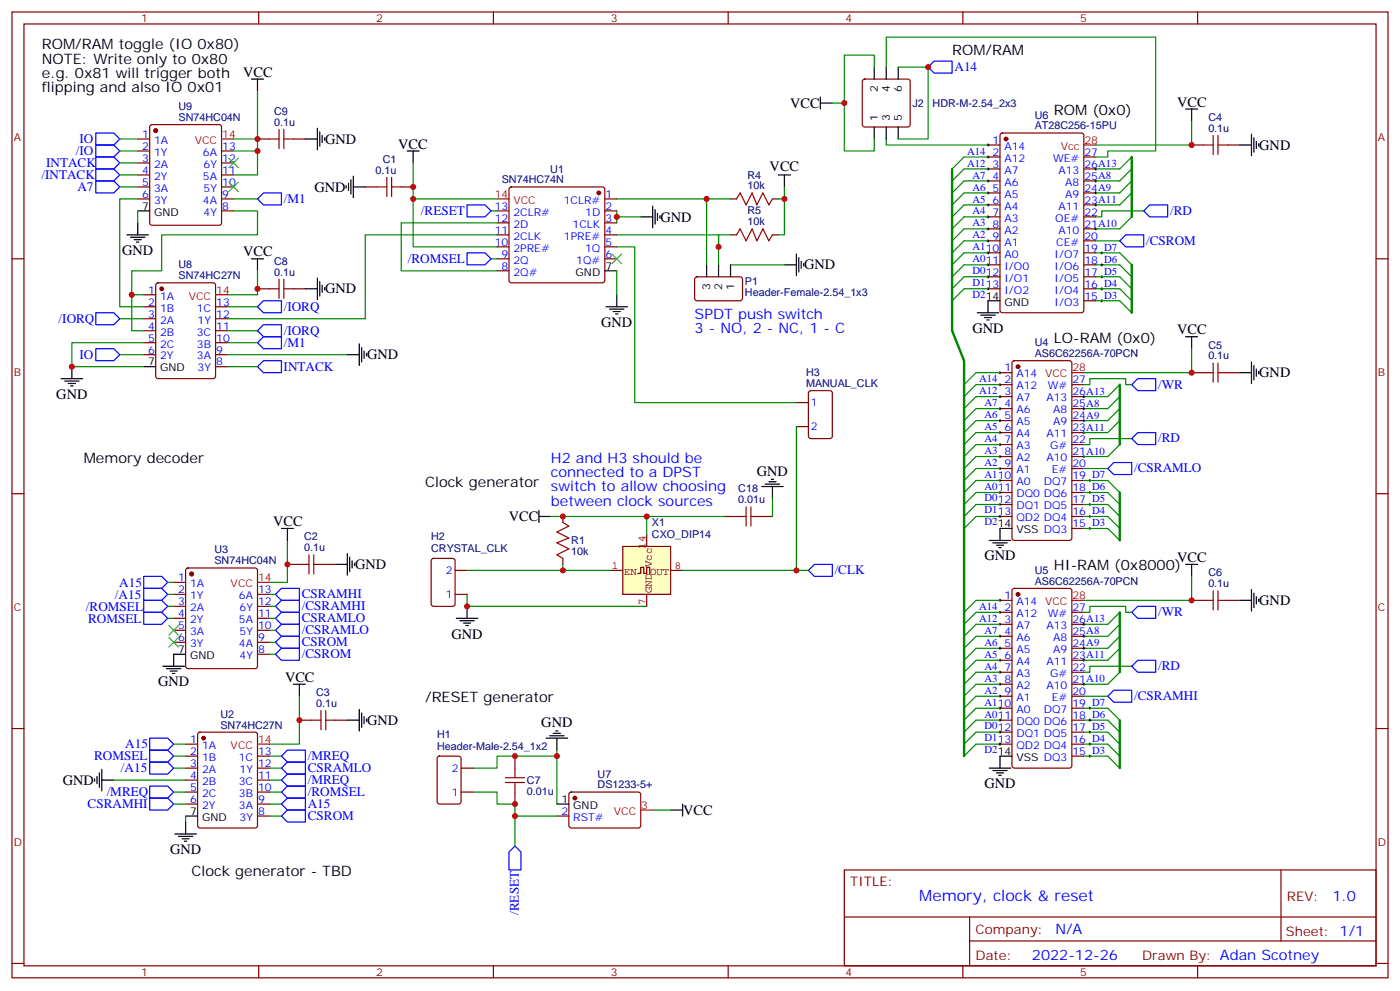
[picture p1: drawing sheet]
<svg xmlns="http://www.w3.org/2000/svg" width="412mm" height="292mm" viewBox="0 0 412 292" stroke-linecap="round" stroke-linejoin="round" font-family="sans-serif">
<g fill="none" stroke="#870000" stroke-width=".35">
<path d="M3.5 3.5h405.4v284.4h-405.4zM7.1 7.1h398.2v277.2h-398.2zM76.2 3.5v3.6M145.3 3.5v3.6M214.5 3.5v3.6M283.6 3.5v3.6M352.8 3.5v3.6M44.3 36.9l.5-.2h19.8l.5 .2 .2 .5v28.2l-.3 .5-.4 .2h-19.8l-.5-.2-.2-.5v-28.2zM294.8 39.4l.5-.2h23.3l.6 .4 .1 51.8-.5 .6-23.5 .1-.7-.5v-51.7zM40.6 58.6h3.5M40.6 55h3.5M40.6 40.9h3.5"/>
<path d="M40.6 44.5h3.5M40.6 48h3.5M40.6 51.5h3.5M65.3 58.6h3.5M65.3 55h3.5M65.3 44.5h3.5M65.3 48h3.5M65.3 51.5h3.5M75.8 40.9h3.6M86.4 40.9h3.6M107.6 55h3.5M118.2 55h3.5"/>
<path d="M150.2 55.2l.4-.2h26.8l.5 .2 .3 .5v26.9l-.3 .4-.5 .3h-26.8l-.5-.3-.2-.4v-26.9zM178.2 58.6h3.5M291 42.7h3.6M291 46.2h3.6M291 49.7h3.6M291 53.3h3.6M291 56.8h3.6M319.3 46.2h3.5M319.3 49.7h3.5M319.3 53.3h3.5M319.3 56.8h3.5M351 42.7h3.5"/>
<path d="M361.6 42.7h3.5M3.5 76.2h3.6M65.3 62.1h3.5M146.4 76.2h3.5M146.4 62.1h3.5M146.4 65.6h3.5M146.4 69.1h3.5M146.4 72.7h3.5M146.4 79.7h3.5M178.2 76.2h3.5M178.2 62.1h3.5M178.2 65.6h3.5"/>
<path d="M178.2 69.1h3.5M178.2 72.7h3.5M291 60.3h3.6M291 63.9h3.6M291 67.4h3.6M291 70.9h3.6M291 74.4h3.6M291 78h3.6M319.3 60.3h3.5M319.3 63.9h3.5M319.3 67.4h3.5M319.3 70.9h3.5"/>
<path d="M319.3 74.4h3.5M319.3 78h3.5M405.3 76.2h3.6M42.3 86.8h3.6M42.3 90.3h3.6M42.3 93.8h3.6M42.3 97.4h3.6M46.1 83.5l.5-.2h16.2l.6 .4 .1 27.1-.5 .6-16.4 .1-.7-.5v-27zM63.5 90.3h3.5M63.5 93.8h3.5M63.5 97.4h3.5M75.8 85h3.6"/>
<path d="M86.4 85h3.6M291 81.5h3.6M291 85h3.6M319.3 81.5h3.5M319.3 85h3.5M319.3 88.5h3.5M42.3 100.9h3.6M42.3 104.4h3.6M63.5 100.9h3.5M63.5 104.4h3.5M63.5 107.9h3.5M294.6 109.7h3.5"/>
<path d="M294.6 113.2h3.5M294.6 116.8h3.5M298.3 106.4l.5-.2h16.2l.7 .4v51.8l-.4 .6-16.5 .1-.6-.5-.1-51.7zM315.7 113.2h3.6M315.7 116.8h3.6M351 109.7h3.5M361.6 109.7h3.5M294.6 120.3h3.5M294.6 123.8h3.5M294.6 127.4h3.5M294.6 130.9h3.5M294.6 134.4h3.5"/>
<path d="M294.6 137.9h3.5M315.7 120.3h3.6M315.7 123.8h3.6M315.7 127.4h3.6M315.7 130.9h3.6M315.7 134.4h3.6M315.7 137.9h3.6M3.5 145.3h3.6M294.6 141.5h3.5M294.6 145h3.5M294.6 148.5h3.5M294.6 152h3.5"/>
<path d="M315.7 141.5h3.6M315.7 145h3.6M315.7 148.5h3.6M315.7 152h3.6M315.7 155.6h3.6M405.3 145.3h3.6M51.2 171.4h3.5M51.2 175h3.5M51.2 178.5h3.5M54.9 167.4l.5-.2h19.7l.5 .2 .2 .5v28.2l-.2 .5-.5 .2h-19.7l-.5-.2-.2-.5v-28.2zM75.8 175h3.6M75.8 178.5h3.6"/>
<path d="M84.7 166.2h3.5M95.2 166.2h3.6M294.6 176.7h3.5M298.3 173.4l.5-.2h16.2l.7 .4v51.8l-.4 .7h-16.5l-.6-.4-.1-51.8zM351 176.7h3.5M361.6 176.7h3.5M51.2 182h3.5M51.2 185.6h3.5M51.2 189.1h3.5M75.8 182h3.6M75.8 185.6h3.6M75.8 189.1h3.6"/>
<path d="M75.8 192.6h3.6M294.6 180.3h3.5M294.6 183.8h3.5M294.6 187.3h3.5M294.6 190.9h3.5M294.6 194.4h3.5M294.6 197.9h3.5M315.7 180.3h3.6M315.7 183.8h3.6M315.7 187.3h3.6M315.7 190.9h3.6M315.7 194.4h3.6"/>
<path d="M315.7 197.9h3.6M3.5 214.5h3.6M54.7 219.1h3.5M58.4 215.8l.5-.3h16.2l.7 .5v27.1l-.4 .6-16.5 .1-.6-.5-.1-27zM88.2 212h3.5M98.8 212h3.5M294.6 219.1h3.5M294.6 201.4h3.5M294.6 205h3.5M294.6 208.5h3.5M294.6 212h3.5M294.6 215.5h3.5"/>
<path d="M315.7 219.1h3.6M315.7 201.4h3.6M315.7 205h3.6M315.7 208.5h3.6M315.7 212h3.6M315.7 215.5h3.6M405.3 214.5h3.6M54.7 222.6h3.5M54.7 226.1h3.5M54.7 229.7h3.5M54.7 233.2h3.5M54.7 236.7h3.5"/>
<path d="M75.8 222.6h3.6M75.8 226.1h3.6M75.8 229.7h3.6M75.8 233.2h3.6M75.8 236.7h3.6M129 222.8l.5-.2h5.6l.7 .4v13l-.4 .7h-5.9l-.7-.4v-13zM135.8 226.1h3.5M135.8 233.2h3.5M151.7 222.6v3.5M151.7 233.2v3.5M167.8 233.4l.5-.2h20l.4 .7v9.4l-.7 .5-20-.1-.4-.6v-9.2zM315.7 222.6h3.6"/>
<path d="M75.8 240.2h3.6M164 240.2h3.6M248.7 256.1h156.6v28.2h-156.6zM377.3 256.1v20.9M248.7 270h156.5M285.6 277h119.6M285.6 270v14.1M3.5 283.6h3.6M76.2 284.3v3.6M145.3 284.3v3.6M214.5 284.3v3.6M283.6 284.3v3.6"/>
<path d="M352.8 284.3v3.6M405.3 283.6h3.6"/>
</g>
<g fill="#870000" stroke="#870000" stroke-width=".35">
<circle cx="176.4" cy="56.8" r=".53"/>
<circle cx="60" cy="217.3" r=".53"/>
<circle cx="56.4" cy="169" r=".53"/>
<circle cx="299.9" cy="108" r=".53"/>
<circle cx="299.9" cy="175" r=".53"/>
<circle cx="296.3" cy="40.9" r=".53"/>
<circle cx="169.3" cy="234.9" r=".53"/>
<circle cx="47.6" cy="85" r=".53"/>
<circle cx="45.9" cy="38.5" r=".53"/>
</g>
<g fill="none" stroke="#000" stroke-width=".35">
<path d="M74.1 23.3h3.5M75.8 23.3v3.5M93.5 37.7v6.4M94.2 38.8v4.2M94.9 39.9v2.1M349.2 32.1h3.6M351 32.1v3.5M368.7 39.5v6.4M90 40.9h3.5M95.6 40.6v.7M102 54.7v.7M102.7 54v2.1"/>
<path d="M103.4 52.9v4.3M104.1 55h3.5M104.1 51.9v6.3M119.9 44.5h3.6M121.7 44.5v3.5M365.1 42.7h3.6M369.4 40.6v4.2M370.1 41.6v2.1M370.8 42.3v.7M37.4 69.1h6.3M38.5 69.8h4.2M39.5 70.6h2.1"/>
<path d="M40.2 71.3h.7M40.6 62.1h3.5M40.6 65.6v3.5M74.1 76.2h3.5M75.8 76.2v3.5M178.2 79.7h3.5M90 85h3.5M93.5 81.8v6.4M94.2 82.9v4.2M94.9 84v2.1M95.6 84.7v.7M178.5 90.3h6.4"/>
<path d="M179.6 91h4.2M180.6 91.7h2.1M181.3 92.4h.7M181.7 86.8v3.5M287.9 92.1h6.3M288.9 92.8h4.3M290 93.5h2.1M290.7 94.2h.7M294.6 88.5h-3.6v3.6M349.2 99.1h3.6M351 99.1v3.6M18 111.5h6.3"/>
<path d="M19 112.2h4.3M20.1 112.9h2.1M20.8 113.6h.7M21.2 107.9v3.6M42.3 107.9h3.6M365.1 109.7h3.6M368.7 106.5v6.4M369.4 107.6v4.2M370.1 108.7v2.1M370.8 109.4v.7M82.9 155.6h3.5M84.7 155.6v3.5"/>
<path d="M291.4 159.1h6.3M292.5 159.8h4.2M298.1 155.6h-3.5v3.5M98.8 166.2h3.5M102.3 163v6.3M103 164v4.3M103.7 165.1v2.1M104.4 165.8v.7M293.5 160.5h2.1M294.2 161.2h.7M349.2 166.2h3.6M351 166.2v3.5"/>
<path d="M365.1 176.7h3.6M368.7 173.6v6.3M369.4 174.6v4.3M370.1 175.7v2.1M370.8 176.4v.7M48 196.1h6.3M49 196.8h4.3M50.1 197.6h2.1M50.8 198.3h.7M54.7 192.6h-3.5v3.5M86.4 201.4h3.6M88.2 201.4v3.6"/>
<path d="M102.3 212h3.5M105.8 208.8v6.4M106.5 209.9v4.2M107.2 211v2.1M107.9 211.7v.7M160.9 217.3h6.3M161.9 216.6h4.3M163 215.9h2.1M163.7 215.2h.7M164 217.3v3.5M27.9 229.3v.7M28.6 228.6v2.1"/>
<path d="M29.3 227.5v4.3M30 229.7h3.5M30 226.5v6.3M164 236.7h3.6M197.6 238.5h3.5M201.1 236.7v3.5M291.4 226.1h6.3M292.5 226.8h4.2M293.5 227.5h2.1M294.2 228.2h.7M298.1 222.6h-3.5v3.5M51.5 245.5h6.4"/>
<path d="M52.6 246.2h4.2M53.6 246.9h2.1M54.3 247.6h.7M54.7 240.2h3.5M54.7 242v3.5"/>
</g>
<path d="M65.3 40.9h3.5M146.4 58.6h3.5M319.3 42.7h3.5M63.5 86.8h3.5M315.7 109.7h3.6M75.8 171.4h3.6M315.7 176.7h3.6M75.8 219.1h3.6M188.7 238.5h3.6" fill="none" stroke="#f00" stroke-width=".35"/>
<g fill="none" stroke="#008700" stroke-width=".35">
<path d="M75.8 26.8v17.7h-7M351 35.6v7.1h-28.2M35.3 55h5.3M40.6 58.6h-5.3v31.7h7M68.8 58.6h7M75.8 44.5v7h-7M261.1 40.9v1.8h29.9M291 56.8h-7l-3.5 3.5M291 53.3h-7l-3.5 3.5M291 49.7h-7l-3.5 3.6M291 46.2h-7l-3.5 3.5M333.4 56.8l-3.6 3.5h-7"/>
<path d="M333.4 53.3l-3.6 3.5h-7M333.4 49.7l-3.6 3.6h-7M333.4 46.2l-3.6 3.5h-7M40.6 62.1v3.5M68.8 62.1h7v7h-28.2v10.6h-8.8v7.1h3.5M75.8 79.7v7.1h-8.8M146.4 69.1h-38.8v24.7h-40.6M291 70.9h-7l-3.5 3.5M291 74.4h-7l-3.5 3.6M291 67.4h-7l-3.5 3.5M291 63.9h-7l-3.5 3.5M291 60.3h-7l-3.5 3.6"/>
<path d="M291 78h-7l-3.5 3.5M322.8 70.9h7M322.8 74.4h7l3.6 3.6M322.8 78h7l3.6 3.5M333.4 63.9l-3.6 3.5h-7M336.9 62.1h-12.3v1.8h-1.8M35.3 93.8h7M38.8 86.8v10.6h3.5M67 90.3h8.8M291 85h-7l-3.5 3.5M291 81.5h-7l-3.5 3.5M322.8 85h7l3.6 3.5"/>
<path d="M322.8 88.5h7l3.6 3.6M322.8 81.5h7l3.6 3.5M35.3 104.4h7M294.6 116.8h-7.1l-3.5 3.5M294.6 113.2h-7.1l-3.5 3.6M294.6 109.7h-7.1l-3.5 3.5M319.3 113.2h1.7v-1.7h10.6v1.7h1.8M329.8 116.8l-3.5 3.5h-7M329.8 113.2l-3.5 3.6h-7M351 102.7v7h-31.7M294.6 137.9h-7.1l-3.5 3.6M294.6 134.4h-7.1l-3.5 3.5"/>
<path d="M294.6 127.4h-7.1l-3.5 3.5M294.6 123.8h-7.1l-3.5 3.6M294.6 120.3h-7.1l-3.5 3.5M294.6 130.9h-7.1l-3.5 3.5M319.3 137.9h7M329.8 130.9l-3.5 3.5h-7M329.8 123.8l-3.5 3.6h-7M329.8 120.3l-3.5 3.5h-7M333.4 129.1h-12.4v1.8h-1.7M84.7 159.1v12.3h-5.3M294.6 141.5h-7.1l-3.5 3.5M294.6 145h-7.1l-3.5 3.5"/>
<path d="M294.6 148.5h-7.1l-3.5 3.5M294.6 152h-7.1l-3.5 3.6M319.3 141.5h7l3.5 3.5M319.3 145h7l3.5 3.5M319.3 148.5h7l3.5 3.5M319.3 152h7l3.5 3.6M319.3 155.6h7l3.5 3.5M49.4 175h1.8M79.4 175h1.7M79.4 178.5h1.7M294.6 176.7h-7.1l-3.5 3.6M351 169.7v7h-31.7"/>
<path d="M49.4 182h1.8M79.4 182h1.7M79.4 185.6h1.7M79.4 189.1h1.7M79.4 192.6h1.7M294.6 194.4h-7.1l-3.5 3.5M294.6 190.9h-7.1l-3.5 3.5M294.6 187.3h-7.1l-3.5 3.6M294.6 183.8h-7.1l-3.5 3.5M294.6 197.9h-7.1l-3.5 3.5M294.6 180.3h-7.1l-3.5 3.5M319.3 180.3h1.7v-1.8h10.6v1.8h1.8"/>
<path d="M329.8 197.9l-3.5 3.5h-7M329.8 190.9l-3.5 3.5h-7M329.8 187.3l-3.5 3.6h-7M329.8 183.8l-3.5 3.5h-7M329.8 180.3l-3.5 3.5h-7M333.4 196.1h-12.4v1.8h-1.7M51.2 219.1h3.5M88.2 205v14.1h-8.8M294.6 219.1h-7.1l-3.5 3.5M294.6 205h-7.1l-3.5 3.5M294.6 201.4h-7.1l-3.5 3.6M294.6 215.5h-7.1l-3.5 3.6"/>
<path d="M294.6 212h-7.1l-3.5 3.5M294.6 208.5h-7.1l-3.5 3.5M319.3 219.1h7l3.5 3.5M319.3 205h7M319.3 215.5h7l3.5 3.6M319.3 212h7l3.5 3.5M319.3 208.5h7l3.5 3.5M33.5 229.7h21.2M51.2 226.1h3.5M51.2 236.7h3.5M51.2 222.6h3.5M51.2 233.2h3.5"/>
<path d="M79.4 226.1h3.5M79.4 236.7h3.5M79.4 222.6h3.5M79.4 233.2h3.5M79.4 229.7h3.5M139.3 233.2h7.1v3.5h5.3v3.5M164 222.6h-17.6v3.5h-7.1M164 220.8v15.9M192.3 238.5h5.3M319.3 222.6h7l3.5 3.5M54.7 240.2v1.8M79.4 240.2h3.5"/>
<path d="M164 240.2h-12.3v8.9"/>
</g>
<g fill="none" stroke="#00f" stroke-width=".35">
<path d="M28.2 53.3h5.3l1.8 1.7-1.8 1.8h-5.3zM75.8 58.6l1.8-1.8h5.3v3.5h-5.3zM137.6 74.4h5.3l1.7 1.8-1.7 1.8h-5.3zM329.8 70.9l1.8-1.8h5.3v3.6h-5.3zM336.9 62.1l1.8-1.8h5.3v3.6h-5.3zM28.2 92.1h5.3l1.8 1.7-1.8 1.8h-5.3zM75.8 90.3l1.8-1.8h5.3v3.6h-5.3zM28.2 102.7h5.3l1.8 1.7-1.8 1.8h-5.3zM333.4 113.2l1.7-1.7h5.3v3.5h-5.3zM326.3 137.9l1.8-1.7h5.3v3.5h-5.3zM333.4 129.1l1.7-1.7h5.3v3.5h-5.3zM42.3 169.7h5.3l1.8 1.7-1.8 1.8h-5.3z"/>
<path d="M42.3 176.7h5.3l1.8 1.8-1.8 1.8h-5.3zM42.3 173.2h5.3l1.8 1.8-1.8 1.7h-5.3zM81.1 175l1.8-1.8h5.3v3.5h-5.3zM81.1 178.5l1.8-1.8h5.3v3.6h-5.3zM42.3 180.3h5.3l1.8 1.7-1.8 1.8h-5.3zM81.1 182l1.8-1.7h5.3v3.5h-5.3zM81.1 189.1l1.8-1.8h5.3v3.6h-5.3zM81.1 185.6l1.8-1.8h5.3v3.5h-5.3zM82.9 190.9h5.3v3.5h-5.3l-1.8-1.8zM333.4 180.3l1.7-1.8h5.3v3.5h-5.3zM333.4 196.1l1.7-1.7h5.3v3.5h-5.3zM44.1 217.3h5.3l1.8 1.8-1.8 1.7h-5.3z"/>
<path d="M326.3 205l1.8-1.8h5.3v3.5h-5.3zM44.1 234.9h5.3l1.8 1.8-1.8 1.8h-5.3zM44.1 231.4h5.3l1.8 1.8-1.8 1.7h-5.3zM44.1 220.8h5.3l1.8 1.8-1.8 1.8h-5.3zM44.1 224.4h5.3l1.8 1.7-1.8 1.8h-5.3zM82.9 226.1l1.8-1.7h5.3v3.5h-5.3zM82.9 229.7l1.8-1.8h5.3v3.5h-5.3zM82.9 222.6l1.8-1.8h5.3v3.6h-5.3zM82.9 236.7l1.8-1.8h5.3v3.6h-5.3zM82.9 233.2l1.8-1.8h5.3v3.5h-5.3zM82.9 240.2l1.8-1.7h5.3v3.5h-5.3zM151.7 249.1l1.8 1.7v5.3h-3.6v-5.3z"/>
</g>
<g fill="none" stroke="#000" stroke-width=".29">
<path d="M290.7 56.8h.7M290.7 53.3h.7M290.7 49.7h.7M290.7 46.2h.7M290.7 42.7h.7M291 42.3v.7M291 45.9v.7M291 49.4v.7M291 52.9v.7M291 56.4v.8M291 60v.7M322.4 56.8h.7"/>
<path d="M322.4 53.3h.7M322.4 49.7h.7M322.8 49.4v.7M322.8 52.9v.7M322.8 56.4v.8M322.8 60v.7M290.7 74.4h.7M290.7 70.9h.7M290.7 67.4h.7M290.7 63.9h.7M290.7 60.3h.7M290.7 78h.7"/>
<path d="M291 63.5v.7M291 67v.7M291 70.6v.7M291 74.1v.7M291 77.6v.7M322.4 67.4h.7M322.4 60.3h.7M322.8 67v.7M324.2 74.4h.7M324.2 78h.7M324.6 74.1v.7M324.6 77.6v.7"/>
<path d="M290.7 81.5h.7M290.7 85h.7M291 81.1v.7M291 84.7v.7M324.2 81.5h.7M324.2 85h.7M324.2 88.5h.7M324.6 81.1v.7M324.6 84.7v.7M324.6 88.2v.7M294.2 116.8h.7M294.2 109.7h.7"/>
<path d="M294.2 113.2h.7M294.6 109.4v.7M294.6 112.9v.7M294.6 116.4v.7M294.6 119.9v.8M318.9 116.8h.7M319.3 116.4v.7M319.3 119.9v.8M294.2 134.4h.7M294.2 127.4h.7M294.2 123.8h.7M294.2 120.3h.7"/>
<path d="M294.2 130.9h.7M294.2 137.9h.7M294.6 123.5v.7M294.6 127v.7M294.6 130.5v.7M294.6 134.1v.7M294.6 137.6v.7M318.9 134.4h.7M318.9 127.4h.7M318.9 123.8h.7M318.9 120.3h.7M319.3 123.5v.7"/>
<path d="M319.3 127v.7M319.3 134.1v.7M294.2 141.5h.7M294.2 145h.7M294.2 148.5h.7M294.2 152h.7M294.6 141.1v.7M294.6 144.6v.7M294.6 148.2v.7M294.6 151.7v.7M320.7 141.5h.7M320.7 145h.7"/>
<path d="M320.7 148.5h.7M320.7 152h.7M320.7 155.6h.7M321 141.1v.7M321 144.6v.7M321 148.2v.7M321 151.7v.7M321 155.2v.7M294.2 176.7h.7M294.6 176.4v.7M294.6 179.9v.7M294.2 194.4h.7"/>
<path d="M294.2 190.9h.7M294.2 187.3h.7M294.2 183.8h.7M294.2 197.9h.7M294.2 180.3h.7M294.6 183.4v.7M294.6 187v.7M294.6 190.5v.7M294.6 194v.7M294.6 197.6v.7M318.9 194.4h.7M318.9 190.9h.7"/>
<path d="M318.9 187.3h.7M318.9 183.8h.7M319.3 183.4v.7M319.3 187v.7M319.3 190.5v.7M319.3 194v.7M294.2 201.4h.7M294.2 208.5h.7M294.2 215.5h.7M294.2 219.1h.7M294.2 212h.7M294.2 205h.7"/>
<path d="M294.6 201.1v.7M294.6 204.6v.7M294.6 208.1v.7M294.6 211.7v.7M294.6 215.2v.7M294.6 218.7v.7M318.9 201.4h.7M319.3 201.1v.7M320.7 208.5h.7M320.7 215.5h.7M320.7 219.1h.7M320.7 212h.7"/>
<path d="M321 208.1v.7M321 211.7v.7M321 215.2v.7M321 218.7v.7M320.7 222.6h.7M321 222.2v.8"/>
</g>
<path d="M280.5 49.7v47.7l3.5 8.8v116.4M333.4 46.2v17.7M333.4 78v14.1M329.8 113.2v17.7M329.8 145v14.1M329.8 180.3v17.6M329.8 212v14.1" fill="none" stroke="#008700" stroke-width=".71"/>
<path d="M67.4 53.6l2.8 2.8M67.4 46.6l2.8 2.8M70.2 53.6l-2.8 2.8M70.2 46.6l-2.8 2.8M49.7 184.1l2.9 2.9M49.7 187.7l2.9 2.8M52.6 184.1l-2.9 2.9M52.6 187.7l-2.9 2.8" fill="none" stroke="#3c3" stroke-width=".35"/>
<g fill="none" stroke="#a10000" stroke-width=".35">
<path d="M82.2 38.1v5.6M83.6 38.1v5.6M357.4 39.9v5.6M358.8 39.9v5.6M79.4 40.9h2.8M83.6 40.9h2.8M111.1 55h2.8M113.9 52.2v5.7M115.4 52.2v5.7M115.4 55h2.8M354.5 42.7h2.9M358.8 42.7h2.8"/>
<path d="M79.4 85h2.8M82.2 82.2v5.6M83.6 85h2.8M83.6 82.2v5.6M354.5 109.7h2.9M357.4 106.9v5.6M358.8 106.9v5.6M358.8 109.7h2.8M88.2 166.2h2.8M91 163.3v5.7M92.4 166.2h2.8M92.4 163.3v5.7"/>
<path d="M354.5 176.7h2.9M357.4 173.9v5.7M358.8 173.9v5.7M358.8 176.7h2.8M91.7 212h2.8M94.5 209.2v5.6M96 212h2.8M96 209.2v5.6M148.9 229h5.6M148.9 230.4h5.6M151.7 226.1v2.9M151.7 230.4v2.8"/>
</g>
<path d="M183.4 160.9h14.2v14.1h-14.2z" fill="#ffffc2" stroke="#850000" stroke-width=".35"/>
<path d="M190.5 157.3v3.6M179.9 167.9h3.5M187.9 168.8h.8v-1.8h.9v1.8h.9v-1.8h.9v1.8M190.5 175v3.5M197.6 167.9h3.5" fill="none" stroke="#850000" stroke-width=".35"/>
<g fill="none" stroke="#000" stroke-width=".35">
<path d="M257.5 19.8v3.5M261.1 19.8v3.5M264.6 19.8v3.5M241.7 30.3h3.5M241.7 28.6v3.5M257.5 37.4v3.5M261.1 37.4v3.5M264.6 37.4v3.5M229.3 51.5h3.5M231.1 51.5v3.5M188.7 63.9h3.6M192.3 60.7v6.3"/>
<path d="M193 61.7v4.3M193.7 62.8v2.1M194.4 63.5v.7M208.1 78v3.5M211.7 78v3.5M215.2 78v3.5M231.1 78h3.5M234.6 74.8v6.3M235.3 75.8v4.3M236 76.9v2.1M236.7 77.6v.7M102.3 104.4h3.5"/>
<path d="M105.8 101.2v6.4M106.5 102.3v4.2M107.2 103.4v2.1M107.9 104.1v.7M158.7 152h3.6M158.7 150.3v3.5M224.4 143.2h6.3M225.4 142.5h4.3M226.5 141.8h2.1M227.2 141.1h.7M227.5 143.2v3.6M137.6 178.5v3.5"/>
<path d="M134.4 182h6.4M135.5 182.7h4.2M136.5 183.4h2.1M137.2 184.1h.7"/>
</g>
<g fill="none" stroke="#008700" stroke-width=".35">
<path d="M257.5 19.8v-3.6h-8.8v28.3h8.8v-3.6M261.1 19.8v-8.9h79.3v33.6h-14.1v1.7h-3.5M264.6 19.8h8.8v21.1h-8.8M245.2 30.3h3.5M35.3 48h5.3M35.3 51.5h5.3M35.3 40.9h5.3M35.3 44.5h5.3M68.8 40.9h7M121.7 48v10.6h24.7M121.7 58.6v14.1h24.7M181.7 58.6h33.5"/>
<path d="M208.1 58.6v19.4M231.1 55v3.6h-1.8M231.1 58.6v10.5h-1.8M144.6 76.2h1.8M144.6 62.1h1.8M146.4 65.6h-28.2v14.1h28.2M181.7 72.7h5.3v45.8h47.6M181.7 69.1h30v3.6M181.7 62.1v3.5M181.7 79.7v7.1M181.7 63.9h7M215.2 69.1h-3.5v8.9"/>
<path d="M215.2 78h15.9M67 97.4h8.8M42.3 100.9h-21.1v7h21.1M67 100.9h8.8M67 107.9h8.8M67 104.4h35.3M234.6 125.6v42.3h-33.5M162.3 152h28.2v5.3M190.5 152h22.9M227.5 146.8v5.2M49.4 171.4h1.8M49.4 178.5h1.8"/>
<path d="M137.6 175v3.5h52.9M137.6 167.9h28.2M165.8 166.2v1.7h14.1M234.6 167.9h3.5"/>
</g>
<path d="M217 58.6l1-1.8 1.8 3.5 1.7-3.5 1.5 3.5 1.7-3.5 1.8 3.5 1-1.7M217 69.1l1-1.7 1.8 3.5 1.7-3.5 1.5 3.5 1.7-3.5 1.8 3.5 1-1.8M165.8 153.8l1.8 1.1-3.6 1.7 3.6 1.8-3.6 1.4 3.6 1.8-3.6 1.7 1.8 1.1M217 152h2.8M219.8 149.2v5.7M221.2 149.2v5.7M221.2 152h2.8" fill="none" stroke="#a10000" stroke-width=".35"/>
<g fill="none" stroke="#870000" stroke-width=".35">
<path d="M254.2 23.5l.5-.2h12.7l.5 .2 .2 .5v12.7l-.2 .5-.5 .2h-12.7l-.5-.2-.2-.5v-12.7zM215.2 58.6h1.8M227.5 58.6h1.8M215.2 69.1h1.8M227.5 69.1h1.8M204.8 81.7l.5-.2h13l.4 .7v5.9l-.7 .4h-13l-.4-.7v-5.6zM234.6 118.5h3.5M238.4 115.2l.4-.2h5.7l.6 .4 .1 13-.5 .7h-5.9l-.6-.4-.1-13zM234.6 125.6h3.5M165.8 152v1.8M213.4 152h3.6M224 152h3.5"/>
<path d="M127.2 164.6l.5-.2h5.6l.7 .4 .1 13-.5 .7h-5.9l-.6-.5-.1-12.9zM134.1 175h3.5M134.1 167.9h3.5M165.8 164.4v1.8"/>
</g>
<path d="M275.2 18h5.3v3.5h-5.3l-1.8-1.7zM28.2 39.2h5.3l1.8 1.7-1.8 1.8h-5.3zM28.2 46.2h5.3l1.8 1.8-1.8 1.7h-5.3zM28.2 49.7h5.3l1.8 1.8-1.8 1.8h-5.3zM28.2 42.7h5.3l1.8 1.8-1.8 1.7h-5.3zM137.6 60.3h5.3l1.7 1.8-1.7 1.8h-5.3zM75.8 97.4l1.8-1.8h5.3v3.5h-5.3zM75.8 100.9l1.8-1.8h5.3v3.6h-5.3zM75.8 107.9l1.8-1.7h5.3v3.5h-5.3zM238.1 167.9l1.8-1.7h5.3v3.5h-5.3z" fill="none" stroke="#00f" stroke-width=".35"/>
<path d="M180.3 74.8l2.8 2.8M183.1 74.8l-2.8 2.8" fill="none" stroke="#3c3" stroke-width=".35"/>
<g fill="#c00">
<circle cx="84.7" cy="166.2" r=".88"/>
<circle cx="88.2" cy="212" r=".88"/>
<circle cx="351" cy="42.7" r=".88"/>
<circle cx="351" cy="109.7" r=".88"/>
<circle cx="351" cy="176.7" r=".88"/>
<circle cx="164" cy="222.6" r=".88"/>
<circle cx="151.7" cy="240.2" r=".88"/>
<circle cx="151.7" cy="222.6" r=".88"/>
<circle cx="151.7" cy="236.7" r=".88"/>
<circle cx="75.8" cy="85" r=".88"/>
<circle cx="38.8" cy="86.8" r=".88"/>
<circle cx="75.8" cy="44.4" r=".88"/>
<circle cx="165.8" cy="167.9" r=".88"/>
<circle cx="137.6" cy="178.5" r=".88"/>
<circle cx="231.1" cy="58.6" r=".88"/>
<circle cx="75.8" cy="40.9" r=".88"/>
<circle cx="21.2" cy="107.9" r=".88"/>
<circle cx="165.8" cy="152" r=".88"/>
<circle cx="234.6" cy="167.9" r=".88"/>
<circle cx="190.5" cy="152" r=".88"/>
<circle cx="211.7" cy="72.7" r=".88"/>
<circle cx="208.1" cy="58.6" r=".88"/>
<circle cx="181.7" cy="63.9" r=".88"/>
<circle cx="273.4" cy="19.8" r=".88"/>
<circle cx="248.7" cy="30.3" r=".88"/>
<circle cx="121.7" cy="55" r=".88"/>
<circle cx="121.7" cy="58.6" r=".88"/>
</g>
<text font-size="4.6" fill="#00f" x="270.8" y="265.1">Memory, clock &amp; reset</text>
<g font-size="4.2">
<text x="12.3" y="14.5">ROM/RAM toggle (IO 0x80)</text>
<text x="280.5" y="16.2">ROM/RAM</text>
<text x="12.3" y="18.7">NOTE: Write only to 0x80</text>
<text x="12.3" y="22.9">e.g. 0x81 will trigger both</text>
<text x="71.6" y="22.6">VCC</text>
<text x="12.3" y="27.2">flipping and also IO 0x01</text>
<text x="232.8" y="31.7">VCC</text>
<text x="310.4" y="33.9">ROM (0x0)</text>
<text x="346.8" y="31.4">VCC</text>
<text x="95.8" y="42.3">GND</text>
<text x="117.3" y="43.7">VCC</text>
<text x="370.9" y="44.1">GND</text>
<text x="226.7" y="50.3">VCC</text>
<text x="92.6" y="56.4">GND</text>
<text x="194.6" y="65.2">GND</text>
<text x="36" y="75.1">GND</text>
<text x="71.6" y="75.5">VCC</text>
<text x="236.9" y="79.3">GND</text>
<text x="95.8" y="86.4">GND</text>
<text x="177.1" y="96.3">GND</text>
<text x="286.5" y="98.1">GND</text>
<text x="310.4" y="100.9">LO-RAM (0x0)</text>
<text x="346.8" y="98.4">VCC</text>
<text x="108.1" y="105.8">GND</text>
<text x="370.9" y="111.1">GND</text>
<text x="16.6" y="117.4">GND</text>
<text x="24.7" y="136.2">Memory decoder</text>
<text x="125.2" y="143.2">Clock generator</text>
<text x="223" y="140">GND</text>
<text x="80.4" y="154.9">VCC</text>
<text x="149.9" y="153.4">VCC</text>
<text x="104.6" y="167.5">GND</text>
<text x="290" y="164.9">GND</text>
<text x="310.4" y="167.9">HI-RAM (0x8000)</text>
<text x="346.8" y="165.5">VCC</text>
<text x="370.9" y="178.1">GND</text>
<text x="133" y="188.1">GND</text>
<text x="46.6" y="202.1">GND</text>
<text x="84" y="200.7">VCC</text>
<text x="125.2" y="206.7">/RESET generator</text>
<text x="108.1" y="213.4">GND</text>
<text x="159.5" y="214.1">GND</text>
<text x="18.5" y="231">GND</text>
<text x="290" y="232">GND</text>
<text x="201.3" y="239.8">VCC</text>
<text x="50.1" y="251.5">GND</text>
<text x="56.4" y="257.9">Clock generator - TBD</text>
</g>
<g font-size="4.2" fill="#00f">
<text x="204.6" y="93.8">SPDT push switch</text>
<text x="204.6" y="98.1">3 - NO, 2 - NC, 1 - C</text>
<text x="162.3" y="136.2">H2 and H3 should be</text>
<text x="162.3" y="140.4">connected to a DPST</text>
<text x="162.3" y="144.6">switch to allow choosing</text>
<text x="162.3" y="148.9">between clock sources</text>
<text x="392.5" y="265.4">1.0</text>
<text x="310.9" y="274.9">N/A</text>
<text x="304" y="282.7">2022-12-26</text>
</g>
<g font-size="3.9" fill="#00f">
<text x="281.2" y="20.9">A14</text>
<text x="22.4" y="45.7">/IO</text>
<text x="23.4" y="42.2">IO</text>
<text x="12.2" y="52.8">/INTACK</text>
<text x="13.6" y="49.2">INTACK</text>
<text x="22.8" y="56.3">A7</text>
<text x="83.6" y="59.7">/M1</text>
<text x="124" y="63.3">/RESET</text>
<text x="344.7" y="63.2">/RD</text>
<text x="120.1" y="77.4">/ROMSEL</text>
<text x="337.6" y="72.1">/CSROM</text>
<text x="17.3" y="95.1">/IORQ</text>
<text x="83.6" y="91.4">/IORQ</text>
<text x="83.6" y="98.5">/IORQ</text>
<text x="23.4" y="105.7">IO</text>
<text x="83.6" y="102">/M1</text>
<text x="83.6" y="109.1">INTACK</text>
<text x="341.1" y="114.4">/WR</text>
<text x="341.1" y="130.3">/RD</text>
<text x="334.1" y="139.1">/CSRAMLO</text>
<text x="35.1" y="172.7">A15</text>
<text x="245.9" y="169.1">/CLK</text>
<text x="25.3" y="179.8">/ROMSEL</text>
<text x="33.9" y="176.2">/A15</text>
<text x="88.9" y="179.7">/CSRAMHI</text>
<text x="88.9" y="176.1">CSRAMHI</text>
<text x="26" y="183.3">ROMSEL</text>
<text x="88.9" y="183.2">CSRAMLO</text>
<text x="341.1" y="181.4">/WR</text>
<text x="88.9" y="190.2">CSROM</text>
<text x="88.9" y="186.7">/CSRAMLO</text>
<text x="88.9" y="193.8">/CSROM</text>
<text x="341.1" y="197.3">/RD</text>
<text x="334.1" y="206.1">/CSRAMHI</text>
<text x="36.9" y="220.3">A15</text>
<text x="27.7" y="223.8">ROMSEL</text>
<text x="35.6" y="227.4">/A15</text>
<text x="90.7" y="227.3">CSRAMLO</text>
<text x="90.7" y="223.8">/MREQ</text>
<text x="90.7" y="230.9">/MREQ</text>
<text x="25.8" y="238">CSRAMHI</text>
<text x="31.4" y="234.4">/MREQ</text>
<text x="90.7" y="237.9">A15</text>
<text x="90.7" y="234.4">/ROMSEL</text>
<text x="90.7" y="241.4">CSROM</text>
<text x="152.9" y="269.4" transform="rotate(-90 152.9 269.4)">/RESET</text>
</g>
<g font-size="3.9" fill="#800">
<text x="250.5" y="260.7">TITLE:</text>
<text x="379.1" y="265.4">REV:</text>
<text x="287.4" y="274.9">Company:</text>
<text x="378.7" y="275.5">Sheet: 1/1</text>
<text x="287.4" y="282.6">Date:</text>
<text x="336.4" y="282.7">Drawn By: Adan Scotney</text>
</g>
<g font-size="3.2" fill="#800">
<text x="41.6" y="6.5">1</text>
<text x="110.8" y="6.5">2</text>
<text x="179.9" y="6.5">3</text>
<text x="249.1" y="6.5">4</text>
<text x="318.2" y="6.5">5</text>
<text x="4.1" y="41.6">A</text>
<text x="405.9" y="41.6">A</text>
<text x="4.1" y="110.8">B</text>
<text x="405.9" y="110.8">B</text>
<text x="4.1" y="179.9">C</text>
<text x="405.9" y="179.9">C</text>
<text x="4.1" y="249.1">D</text>
<text x="405.9" y="249.1">D</text>
<text x="41.6" y="287.3">1</text>
<text x="110.8" y="287.3">2</text>
<text x="179.9" y="287.3">3</text>
<text x="249.1" y="287.3">4</text>
<text x="318.2" y="287.3">5</text>
</g>
<g font-size="3.2">
<text x="258.6" y="27.1" transform="rotate(-90 258.6 27.1)">2</text>
<text x="262.1" y="27.1" transform="rotate(-90 262.1 27.1)">4</text>
<text x="265.6" y="27.1" transform="rotate(-90 265.6 27.1)">6</text>
<text x="258.6" y="35.6" transform="rotate(-90 258.6 35.6)">1</text>
<text x="262.1" y="35.6" transform="rotate(-90 262.1 35.6)">3</text>
<text x="265.6" y="35.6" transform="rotate(-90 265.6 35.6)">5</text>
<text x="41.9" y="61.7">7</text>
<text x="45.4" y="63.5">GND</text>
<text x="169.6" y="81.1">GND</text>
<text x="178.3" y="79.4">7</text>
<text x="209.2" y="85.3" transform="rotate(-90 209.2 85.3)">3</text>
<text x="212.7" y="85.3" transform="rotate(-90 212.7 85.3)">2</text>
<text x="216.3" y="85.3" transform="rotate(-90 216.3 85.3)">1</text>
<text x="295.9" y="90">GND</text>
<text x="43.7" y="107.6">7</text>
<text x="47.2" y="109.4">GND</text>
<text x="299.4" y="157">VSS DQ3</text>
<text x="52.5" y="192.3">7</text>
<text x="56" y="194">GND</text>
<text x="299.4" y="224">VSS DQ3</text>
<text x="56" y="239.9">7</text>
<text x="165.4" y="236.4">1</text>
<text x="168.9" y="238.1">GND</text>
<text x="59.5" y="241.7">GND</text>
</g>
<g font-size="3.2" fill="#000080">
<text x="52.6" y="35.6">SN74HC04N</text>
<text x="52.6" y="32.4">U9</text>
<text x="80.8" y="33.9">C9</text>
<text x="268.8" y="31.4">J2</text>
<text x="274.7" y="31.5">HDR-M-2.54_2x3</text>
<text x="304.8" y="34.9">U6</text>
<text x="355.9" y="35.6">C4</text>
<text x="80.8" y="37">0.1u</text>
<text x="304.8" y="38.1">AT28C256-15PU</text>
<text x="355.9" y="38.8">0.1u</text>
<text x="112.7" y="48">C1</text>
<text x="110.6" y="51.2">0.1u</text>
<text x="147.8" y="54">SN74HC74N</text>
<text x="162.1" y="50.8">U1</text>
<text x="220.1" y="52.6">R4</text>
<text x="220.1" y="55.7">10k</text>
<text x="220.1" y="63.1">R5</text>
<text x="220.1" y="66.3">10k</text>
<text x="80.8" y="78">C8</text>
<text x="52.6" y="82.2">SN74HC27N</text>
<text x="52.6" y="79">U8</text>
<text x="80.8" y="81.1">0.1u</text>
<text x="219.4" y="87.2">Header-Female-2.54_1x3</text>
<text x="219.4" y="84">P1</text>
<text x="304.8" y="102">U4</text>
<text x="304.8" y="105.1">AS6C62256A-70PCN</text>
<text x="355.9" y="105.8">0.1u</text>
<text x="355.9" y="102.7">C5</text>
<text x="237.4" y="113.9">MANUAL_CLK</text>
<text x="237.4" y="110.7">H3</text>
<text x="217.5" y="148.2">0.01u</text>
<text x="217.5" y="145">C18</text>
<text x="192" y="155">X1</text>
<text x="89.6" y="159.1">C2</text>
<text x="127" y="159.1">H2</text>
<text x="168.3" y="160.2">R1</text>
<text x="192" y="158.5">CXO_DIP14</text>
<text x="63.2" y="166.2">SN74HC04N</text>
<text x="63.2" y="162.9">U3</text>
<text x="89.6" y="162.3">0.1u</text>
<text x="127" y="162.6">CRYSTAL_CLK</text>
<text x="168.3" y="163.4">10k</text>
<text x="304.8" y="172.2">AS6C62256A-70PCN</text>
<text x="304.8" y="169">U5</text>
<text x="355.9" y="172.9">0.1u</text>
<text x="355.9" y="169.7">C6</text>
<text x="93.1" y="208.1">0.1u</text>
<text x="93.1" y="205">C3</text>
<text x="64.9" y="214.5">SN74HC27N</text>
<text x="64.9" y="211.3">U2</text>
<text x="128.8" y="220.8">Header-Male-2.54_1x2</text>
<text x="128.8" y="217.3">H1</text>
<text x="155.2" y="234">0.01u</text>
<text x="155.2" y="230.8">C7</text>
<text x="176.1" y="232.1">DS1233-5+</text>
<text x="176.1" y="229">U7</text>
</g>
<g font-size="3.2" fill="#00f">
<text x="41.9" y="40.6">1</text>
<text x="41.9" y="44.1">2</text>
<text x="41.9" y="47.6">3</text>
<text x="45.4" y="42.3">1A</text>
<text x="45.4" y="45.9">1Y</text>
<text x="59.8" y="45.9">6A</text>
<text x="65.4" y="47.6">12</text>
<text x="65.4" y="44.1">13</text>
<text x="284.9" y="45.5">A14</text>
<text x="292.4" y="42.3">1</text>
<text x="292.4" y="45.9">2</text>
<text x="295.9" y="44.1">A14</text>
<text x="295.9" y="47.6">A12</text>
<text x="310.2" y="47.6">WE#</text>
<text x="319.4" y="45.9">27</text>
<text x="41.9" y="51.2">4</text>
<text x="45.4" y="49.4">2A</text>
<text x="45.4" y="52.9">2Y</text>
<text x="59.8" y="52.9">5A</text>
<text x="60" y="49.4">6Y</text>
<text x="65.4" y="51.2">11</text>
<text x="284.9" y="49">A12</text>
<text x="286.5" y="52.6">A7</text>
<text x="292.4" y="49.4">3</text>
<text x="292.4" y="52.9">4</text>
<text x="295.9" y="51.2">A7</text>
<text x="311.8" y="51.2">A13</text>
<text x="319.4" y="52.9">25A8</text>
<text x="319.4" y="49.4">26A13</text>
<text x="41.9" y="54.7">5</text>
<text x="41.9" y="58.2">6</text>
<text x="45.4" y="56.4">3A</text>
<text x="45.4" y="60">3Y</text>
<text x="59.8" y="60">4A</text>
<text x="60" y="56.4">5Y</text>
<text x="65.4" y="58.2">9</text>
<text x="65.4" y="54.7">10</text>
<text x="166" y="60">1CLR#</text>
<text x="178.3" y="58.2">1</text>
<text x="286.5" y="59.6">A5</text>
<text x="286.5" y="56.1">A6</text>
<text x="292.4" y="56.4">5</text>
<text x="292.4" y="60">6</text>
<text x="295.9" y="54.7">A6</text>
<text x="295.9" y="58.2">A5</text>
<text x="313.8" y="58.2">A9</text>
<text x="313.8" y="54.7">A8</text>
<text x="319.4" y="60">23A11</text>
<text x="319.4" y="56.4">24A9</text>
<text x="60" y="63.5">4Y</text>
<text x="65.4" y="61.7">8</text>
<text x="145.7" y="65.3">12</text>
<text x="145.7" y="61.7">13</text>
<text x="151.2" y="63.5">2CLR#</text>
<text x="172.4" y="63.5">1D</text>
<text x="178.3" y="61.7">2</text>
<text x="178.3" y="65.3">3</text>
<text x="286.5" y="63.1">A4</text>
<text x="292.4" y="63.5">7</text>
<text x="295.9" y="61.7">A4</text>
<text x="295.9" y="65.3">A3</text>
<text x="310.9" y="65.3">OE#</text>
<text x="311.8" y="61.7">A11</text>
<text x="319.4" y="63.5">22</text>
<text x="145.7" y="68.8">11</text>
<text x="151.2" y="70.6">2CLK</text>
<text x="151.2" y="67">2D</text>
<text x="166.1" y="70.6">1PRE#</text>
<text x="168.7" y="67">1CLK</text>
<text x="178.3" y="68.8">4</text>
<text x="286.5" y="70.2">A2</text>
<text x="286.5" y="66.7">A3</text>
<text x="292.4" y="67">8</text>
<text x="292.4" y="70.6">9</text>
<text x="295.9" y="68.8">A2</text>
<text x="311.8" y="68.8">A10</text>
<text x="319.4" y="70.6">20</text>
<text x="319.4" y="67">21A10</text>
<text x="145.7" y="72.3">10</text>
<text x="147.7" y="75.8">9</text>
<text x="151.2" y="77.6">2Q</text>
<text x="151.2" y="74.1">2PRE#</text>
<text x="169.7" y="77.6">1Q#</text>
<text x="172.3" y="74.1">1Q</text>
<text x="178.3" y="72.3">5</text>
<text x="178.3" y="75.8">6</text>
<text x="286.5" y="77.3">A011</text>
<text x="286.5" y="73.7">A110</text>
<text x="295.9" y="72.3">A1</text>
<text x="295.9" y="75.8">A0</text>
<text x="310.7" y="75.8">I/O7</text>
<text x="311.1" y="72.3">CE#</text>
<text x="319.4" y="77.6">18 D6</text>
<text x="319.4" y="74.1">19 D7</text>
<text x="147.7" y="79.4">8</text>
<text x="151.2" y="81.1">2Q#</text>
<text x="286.4" y="80.6">D012</text>
<text x="295.9" y="79.4">I/O0</text>
<text x="295.9" y="82.9">I/O1</text>
<text x="310.7" y="82.9">I/O5</text>
<text x="310.7" y="79.4">I/O6</text>
<text x="319.4" y="81.1">17 D5</text>
<text x="43.7" y="86.4">1</text>
<text x="43.7" y="90">2</text>
<text x="47.2" y="88.2">1A</text>
<text x="63.7" y="90">13</text>
<text x="286.4" y="84.1">D113</text>
<text x="286.4" y="87.7">D214</text>
<text x="295.9" y="86.4">I/O2</text>
<text x="310.7" y="90">I/O3</text>
<text x="310.7" y="86.4">I/O4</text>
<text x="319.4" y="88.2">15 D3</text>
<text x="319.4" y="84.7">16 D4</text>
<text x="43.7" y="93.5">3</text>
<text x="47.2" y="91.7">1B</text>
<text x="47.2" y="95.2">2A</text>
<text x="58" y="91.7">1C</text>
<text x="58.2" y="95.2">1Y</text>
<text x="63.7" y="93.5">12</text>
<text x="43.7" y="97">4</text>
<text x="43.7" y="100.5">5</text>
<text x="47.2" y="98.8">2B</text>
<text x="58" y="98.8">3C</text>
<text x="63.7" y="100.5">10</text>
<text x="63.7" y="97">11</text>
<text x="43.7" y="104.1">6</text>
<text x="47.2" y="102.3">2C</text>
<text x="47.2" y="105.8">2Y</text>
<text x="58" y="102.3">3B</text>
<text x="58" y="105.8">3A</text>
<text x="63.7" y="107.6">8</text>
<text x="63.7" y="104.1">9</text>
<text x="58.2" y="109.4">3Y</text>
<text x="288.4" y="112.5">A14</text>
<text x="295.9" y="109.4">1</text>
<text x="295.9" y="112.9">2</text>
<text x="299.4" y="111.1">A14 VCC</text>
<text x="315.9" y="112.9">27</text>
<text x="238.8" y="119.6">1</text>
<text x="288.4" y="116.1">A12</text>
<text x="290" y="119.6">A7</text>
<text x="295.9" y="116.4">3</text>
<text x="295.9" y="119.9">4</text>
<text x="299.4" y="114.7">A12</text>
<text x="299.4" y="118.2">A7</text>
<text x="308.2" y="118.2">A13</text>
<text x="308.7" y="114.7">W#</text>
<text x="315.9" y="119.9">25A8</text>
<text x="315.9" y="116.4">26A13</text>
<text x="290" y="123.1">A6</text>
<text x="295.9" y="123.5">5</text>
<text x="299.4" y="121.7">A6</text>
<text x="299.4" y="125.2">A5</text>
<text x="310.2" y="125.2">A9</text>
<text x="310.2" y="121.7">A8</text>
<text x="315.9" y="123.5">24A9</text>
<text x="238.8" y="126.6">2</text>
<text x="290" y="130.2">A4</text>
<text x="290" y="126.6">A5</text>
<text x="295.9" y="127">6</text>
<text x="295.9" y="130.5">7</text>
<text x="299.4" y="128.8">A4</text>
<text x="308.2" y="128.8">A11</text>
<text x="315.9" y="130.5">22</text>
<text x="315.9" y="127">23A11</text>
<text x="290" y="133.7">A3</text>
<text x="290" y="137.2">A2</text>
<text x="295.9" y="134.1">8</text>
<text x="295.9" y="137.6">9</text>
<text x="299.4" y="132.3">A3</text>
<text x="299.4" y="135.8">A2</text>
<text x="308.2" y="135.8">A10</text>
<text x="309.4" y="132.3">G#</text>
<text x="315.9" y="137.6">20</text>
<text x="315.9" y="134.1">21A10</text>
<text x="290" y="140.8">A110</text>
<text x="299.4" y="139.3">A1</text>
<text x="299.4" y="142.9">A0</text>
<text x="307.5" y="142.9">DQ7</text>
<text x="309.8" y="139.3">E#</text>
<text x="315.9" y="141.1">19 D7</text>
<text x="290" y="147.6">D012</text>
<text x="290" y="144.3">A011</text>
<text x="299.4" y="146.4">DQ0 DQ6</text>
<text x="299.4" y="149.9">DQ1 DQ5</text>
<text x="315.9" y="148.2">17 D5</text>
<text x="315.9" y="144.6">18 D6</text>
<text x="290" y="151.2">D113</text>
<text x="290" y="154.7">D214</text>
<text x="299.4" y="153.5">QD2 DQ4</text>
<text x="315.9" y="155.2">15 D3</text>
<text x="315.9" y="151.7">16 D4</text>
<text x="52.5" y="171.1">1</text>
<text x="56" y="172.9">1A</text>
<text x="131.3" y="169">2</text>
<text x="52.5" y="174.6">2</text>
<text x="52.5" y="178.2">3</text>
<text x="56" y="176.4">1Y</text>
<text x="56" y="179.9">2A</text>
<text x="70.4" y="176.4">6A</text>
<text x="70.6" y="179.9">6Y</text>
<text x="76" y="178.2">12</text>
<text x="76" y="174.6">13</text>
<text x="131.3" y="176">1</text>
<text x="288.4" y="179.6">A14</text>
<text x="295.9" y="176.4">1</text>
<text x="295.9" y="179.9">2</text>
<text x="299.4" y="178.2">A14 VCC</text>
<text x="315.9" y="179.9">27</text>
<text x="52.5" y="181.7">4</text>
<text x="52.5" y="185.2">5</text>
<text x="56" y="183.4">2Y</text>
<text x="70.4" y="183.4">5A</text>
<text x="76" y="185.2">10</text>
<text x="76" y="181.7">11</text>
<text x="288.4" y="183.1">A12</text>
<text x="295.9" y="183.4">3</text>
<text x="299.4" y="181.7">A12</text>
<text x="299.4" y="185.2">A7</text>
<text x="308.2" y="185.2">A13</text>
<text x="308.7" y="181.7">W#</text>
<text x="315.9" y="183.4">26A13</text>
<text x="52.5" y="188.7">6</text>
<text x="56" y="187">3A</text>
<text x="56" y="190.5">3Y</text>
<text x="70.4" y="190.5">4A</text>
<text x="70.6" y="187">5Y</text>
<text x="76" y="188.7">9</text>
<text x="290" y="186.6">A7</text>
<text x="290" y="190.1">A6</text>
<text x="295.9" y="187">4</text>
<text x="295.9" y="190.5">5</text>
<text x="299.4" y="188.7">A6</text>
<text x="310.2" y="188.7">A8</text>
<text x="315.9" y="190.5">24A9</text>
<text x="315.9" y="187">25A8</text>
<text x="70.6" y="194">4Y</text>
<text x="76" y="192.3">8</text>
<text x="290" y="197.2">A4</text>
<text x="290" y="193.7">A5</text>
<text x="295.9" y="194">6</text>
<text x="295.9" y="197.6">7</text>
<text x="299.4" y="192.3">A5</text>
<text x="299.4" y="195.8">A4</text>
<text x="308.2" y="195.8">A11</text>
<text x="310.2" y="192.3">A9</text>
<text x="315.9" y="197.6">22</text>
<text x="315.9" y="194">23A11</text>
<text x="290" y="200.7">A3</text>
<text x="295.9" y="201.1">8</text>
<text x="299.4" y="199.3">A3</text>
<text x="299.4" y="202.8">A2</text>
<text x="308.2" y="202.8">A10</text>
<text x="309.4" y="199.3">G#</text>
<text x="315.9" y="201.1">21A10</text>
<text x="290" y="204.3">A2</text>
<text x="290" y="207.8">A110</text>
<text x="295.9" y="204.6">9</text>
<text x="299.4" y="206.4">A1</text>
<text x="299.4" y="209.9">A0</text>
<text x="307.5" y="209.9">DQ7</text>
<text x="309.8" y="206.4">E#</text>
<text x="315.9" y="208.1">19 D7</text>
<text x="315.9" y="204.6">20</text>
<text x="290" y="214.7">D012</text>
<text x="290" y="211.3">A011</text>
<text x="299.4" y="213.4">DQ0 DQ6</text>
<text x="315.9" y="215.2">17 D5</text>
<text x="315.9" y="211.7">18 D6</text>
<text x="56" y="218.7">1</text>
<text x="59.5" y="220.5">1A</text>
<text x="290" y="218.2">D113</text>
<text x="290" y="221.7">D214</text>
<text x="299.4" y="217">DQ1 DQ5</text>
<text x="299.4" y="220.5">QD2 DQ4</text>
<text x="315.9" y="218.7">16 D4</text>
<text x="56" y="222.2">2</text>
<text x="56" y="225.8">3</text>
<text x="59.5" y="224">1B</text>
<text x="59.5" y="227.5">2A</text>
<text x="70.3" y="224">1C</text>
<text x="70.6" y="227.5">1Y</text>
<text x="76" y="225.8">12</text>
<text x="76" y="222.2">13</text>
<text x="133.1" y="227.2">2</text>
<text x="315.9" y="222.2">15 D3</text>
<text x="56" y="229.3">4</text>
<text x="56" y="232.8">5</text>
<text x="59.5" y="231.1">2B</text>
<text x="70.3" y="231.1">3C</text>
<text x="76" y="232.8">10</text>
<text x="76" y="229.3">11</text>
<text x="56" y="236.4">6</text>
<text x="59.5" y="234.6">2C</text>
<text x="59.5" y="238.1">2Y</text>
<text x="70.4" y="234.6">3B</text>
<text x="70.4" y="238.1">3A</text>
<text x="76" y="239.9">8</text>
<text x="76" y="236.4">9</text>
<text x="133.1" y="234.2">1</text>
<text x="165.4" y="239.9">2</text>
<text x="70.6" y="241.7">3Y</text>
<text x="168.9" y="241.7">RST#</text>
</g>
<g font-size="3.2" fill="#f00">
<text x="65.4" y="40.6">14</text>
<text x="57.4" y="42.3">VCC</text>
<text x="312.5" y="44.1">Vcc</text>
<text x="319.4" y="42.3">28</text>
<text x="145.7" y="58.2">14</text>
<text x="151.2" y="60">VCC</text>
<text x="55.6" y="88.2">VCC</text>
<text x="63.7" y="86.4">14</text>
<text x="315.9" y="109.4">28</text>
<text x="67.9" y="172.9">VCC</text>
<text x="76" y="171.1">14</text>
<text x="315.9" y="176.4">28</text>
<text x="67.9" y="220.5">VCC</text>
<text x="76" y="218.7">14</text>
<text x="180.8" y="239.9">VCC</text>
<text x="188.9" y="238.1">3</text>
</g>
<g font-size="3.2" fill="#840000">
<text x="190.1" y="161.5" transform="rotate(-90 190.1 161.5)">14</text>
<text x="180.3" y="167.6">1</text>
<text x="198.8" y="167.6">8</text>
<text x="183.8" y="169.4">EN</text>
<text x="191.5" y="169.4">OUT</text>
<text x="190.1" y="178.2" transform="rotate(-90 190.1 178.2)">7</text>
<text x="192" y="174.6" transform="rotate(-90 192 174.6)">GND Vcc</text>
</g>
</svg>
